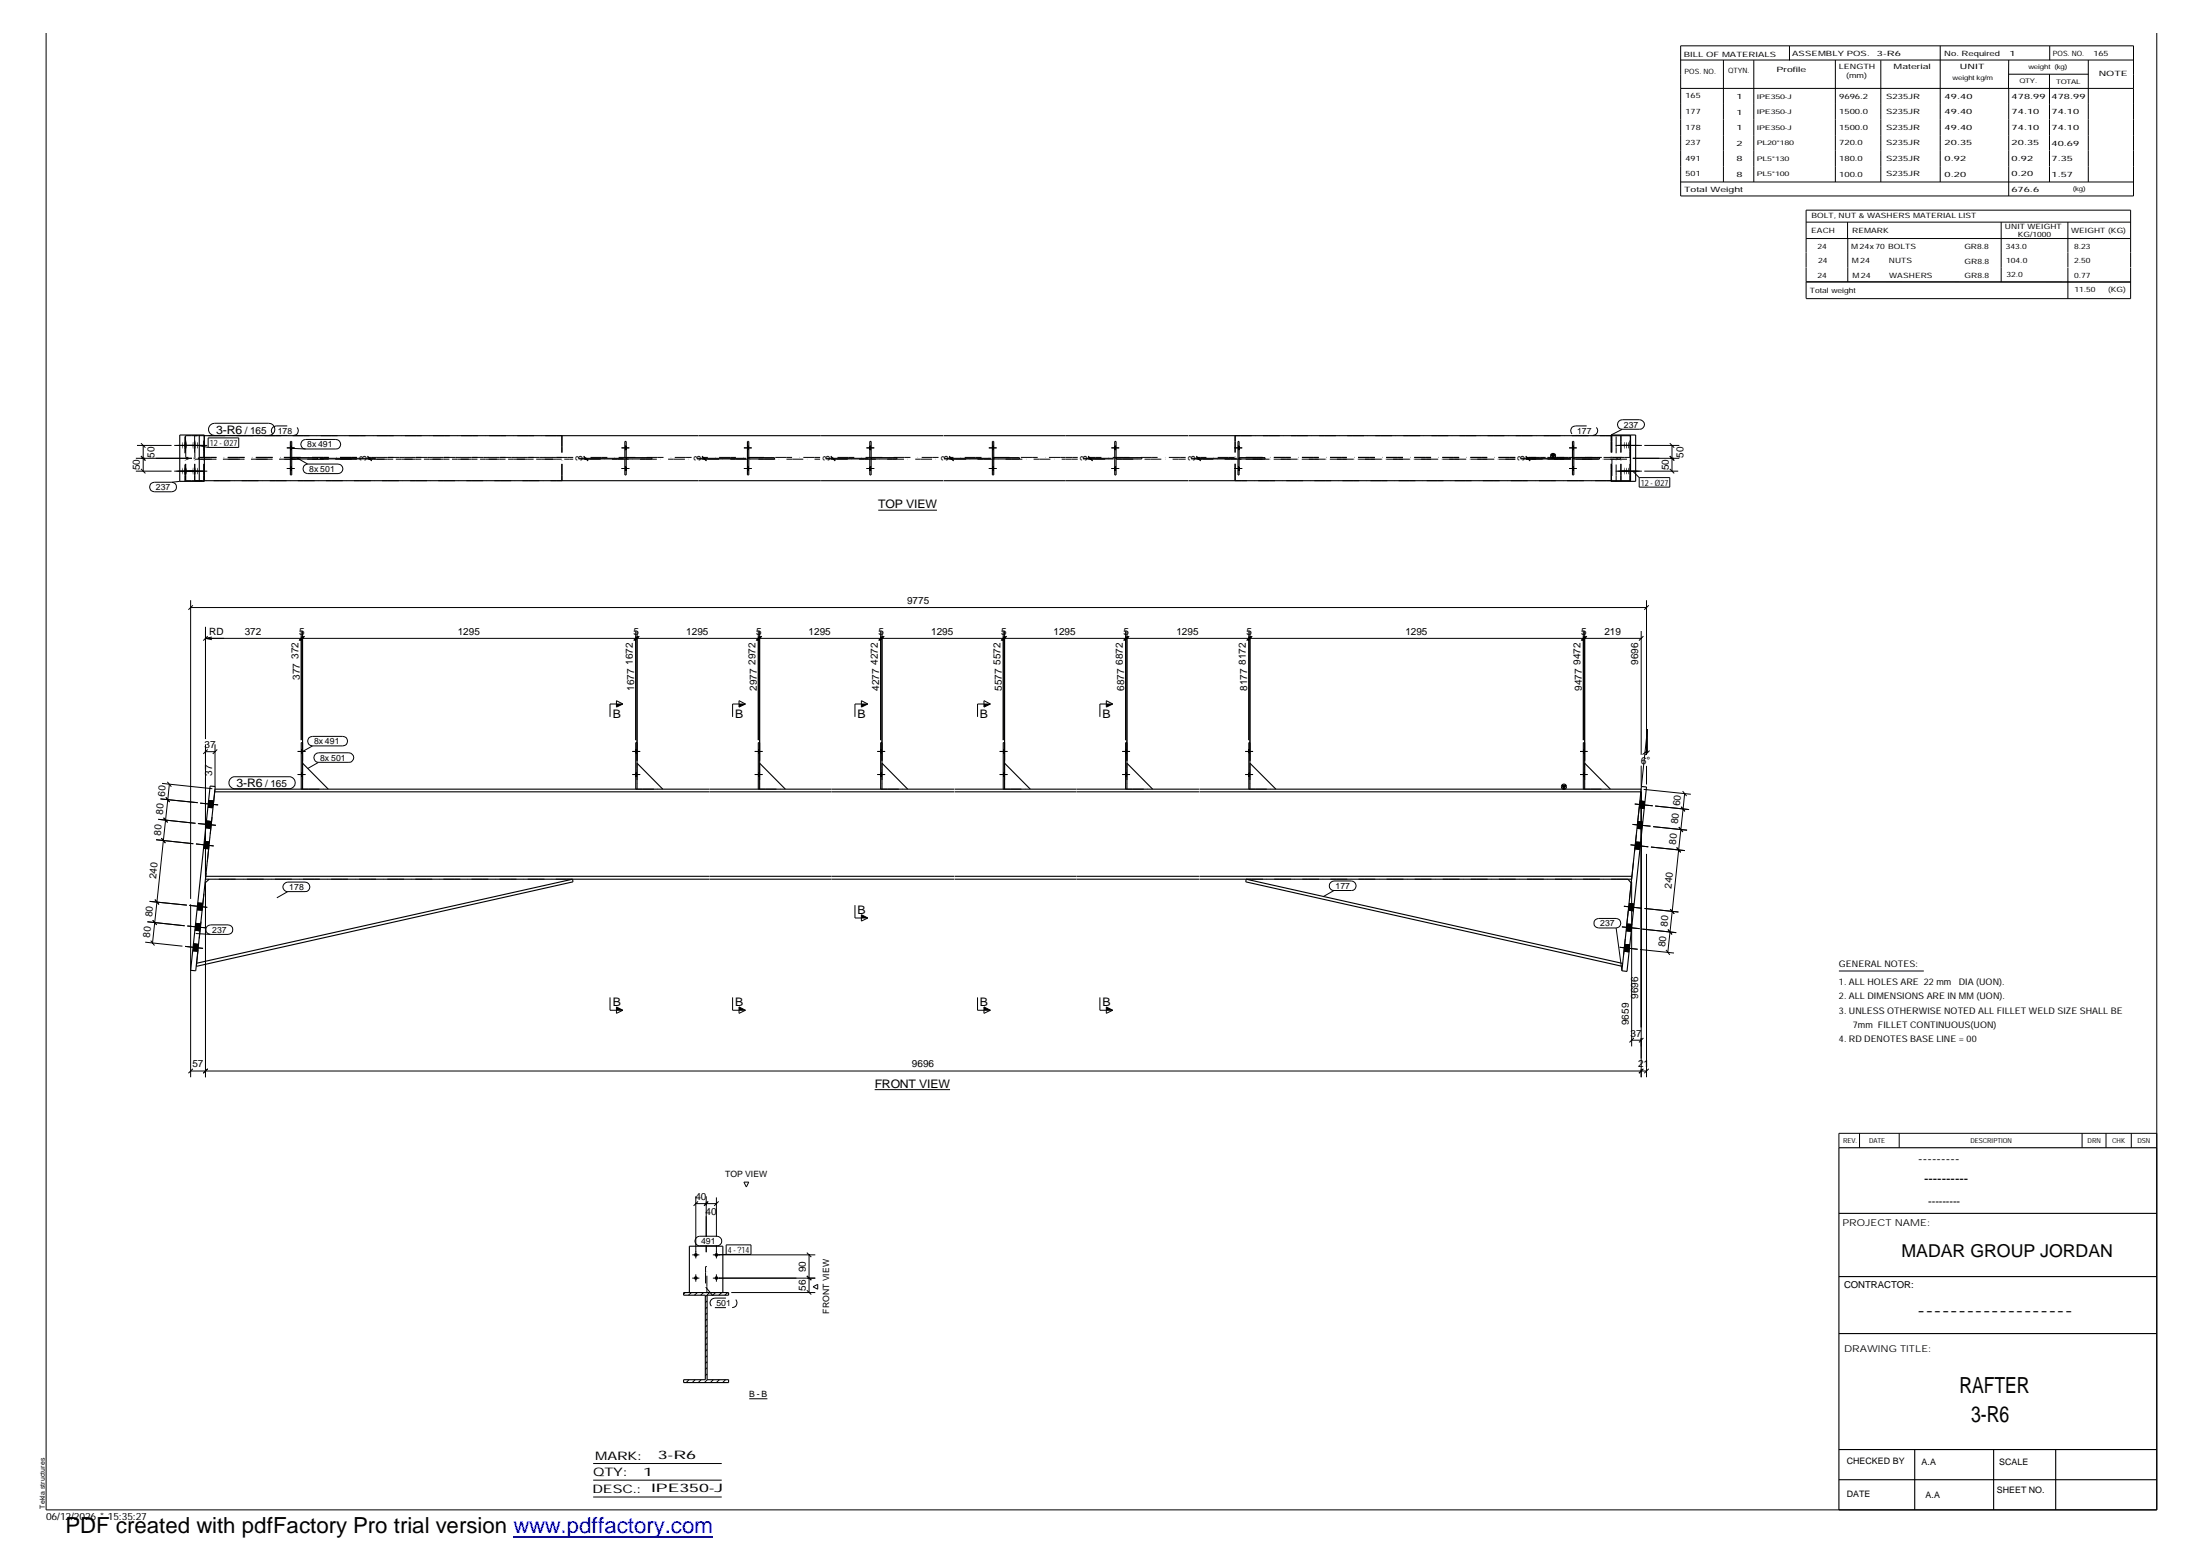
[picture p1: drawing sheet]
<svg xmlns="http://www.w3.org/2000/svg" width="420mm" height="297mm" viewBox="0 0 420 297" stroke-linecap="round" stroke-linejoin="round" font-family="sans-serif">
<g fill="none" stroke="#000" stroke-width=".19">
<path d="M321 8.7h86.5v28.7h-86.5zM321 11.5h86.5M321 16.9h86.5M329.1 11.5v23.2M334.9 11.5v23.2M341.8 8.8v2.7M350.5 11.5v23.2M359.2 11.5v23.2M370.5 8.7v26M383.6 11.5v5.4M383.6 14.2h15.3M383.6 16.9v20.5"/>
<path d="M391.4 14.2v20.5M391.5 8.8v2.7M398.8 11.5v23.2M411.9 6.3v281.9h-403.1v-281.9M321 34.7h86.5M344.9 45.5h62M344.9 42.4h62M344.9 53.8h62h-61.9M352.8 42.4v3.1M352.9 45.5v8.3M382.2 42.4v11.4M394.9 42.4v8.6"/>
<path d="M394.9 51.1v5.9M406.9 51v-10.9h-62v16.9M406.9 51.1v5.9h-62M26 89.9h6.8M26 87.5h10.7M26.2 85h6.6M26.9 89.5l.9 .9M26.9 87.1l.9 .8M26.9 84.6l.9 .9M27.3 85v4.9M28.8 92.3l.7-.2h3.3a.91 .91 0 0 1 .9 .9 .91 .91 0 0 1-.9 .9h-3.3a.93 .93 0 0 1-.9-.6 .93 .93 0 0 1 .2-1zM33.3 89.9h6.3"/>
<path d="M33.3 85h6.3M34.3 91.9l-1.5 .2M37.8 85l2 .4M39.8 83.6h5.8v1.8h-5.8zM40.2 81.1l.8-.3h10.3a1.16 1.16 0 0 1 1.2 1.2 1.16 1.16 0 0 1-1.2 1.1h-10.3a1.15 1.15 0 0 1-1.1-.7 1.15 1.15 0 0 1 .3-1.3zM54.8 85.5h1.5M54.8 89.4h1.5M55.5 85.2h.2M55.5 85.8h.2M55.5 89.1h.2M55.5 89.8h.2M55.5 85.6l2.9 .1"/>
<path d="M56.7 87.4l2.1 1.2M57.7 84.2l.7-.3h5.7a.91 .91 0 0 1 1 .9 .91 .91 0 0 1-1 .9h-5.7a.91 .91 0 0 1-.9-.5 .91 .91 0 0 1 .2-1zM58.1 88.8l.7-.2h5.8a.91 .91 0 0 1 .9 .9 .91 .91 0 0 1-.9 .9h-5.8a.93 .93 0 0 1-.9-.6 .93 .93 0 0 1 .2-1zM61.1 87.6h10.7M61.1 87.5h10.7M70.2 87.2l.8 .8M70.2 87.1l.8 .8M70.6 87.5v.1M110.5 87.6h8.6M110.5 87.5h8.6M111.5 87.2l.8 .8M111.5 87.1l.8 .8"/>
<path d="M111.9 87.5v.1M118.7 85.5h1.5M118.7 89.4h1.5M119.3 85.2h.3M119.3 85.8h.3M119.3 89.1h.3M119.3 89.8h.3M133.1 87.6h9.4M133.1 87.5h9.4M134.1 87.2l.8 .8M134.1 87.1l.8 .8M134.5 87.5v.1"/>
<path d="M142.1 85.5h1.5M142.1 89.4h1.5M142.7 85.2h.3M142.7 85.8h.3M142.7 89.1h.3M142.7 89.8h.3M157.7 87.6h8.2M157.7 87.5h8.2M158.7 87.2l.8 .8M158.7 87.1l.8 .8M159.1 87.5v.1M165.5 85.5h1.5"/>
<path d="M165.5 89.4h1.5M166.1 85.2h.3M166.1 85.8h.3M166.1 89.1h.3M166.1 89.8h.3M167.7 97.4h11.2M180.3 87.6h9M180.3 87.5h9M181.3 87.2l.8 .8M181.3 87.1l.8 .8M181.7 87.5v.1M188.8 85.5h1.5"/>
<path d="M188.8 89.4h1.5M189.5 85.2h.3M189.5 85.8h.3M189.5 89.1h.3M189.5 89.8h.3M206.8 87.6h5.9M206.8 87.5h5.9M207.8 87.2l.9 .8M207.8 87.1l.9 .8M208.2 87.5v.1M212.3 85.5h1.4M212.3 89.4h1.4"/>
<path d="M212.9 85.2h.2M212.9 85.8h.2M212.9 89.1h.2M212.9 89.8h.2M227.5 87.6h8.7M227.5 87.5h8.7M228.5 87.2l.8 .8M228.5 87.1l.8 .8M228.9 87.5v.1M235.8 85.5h1.4M235.8 89.4h1.4M236.4 85.2h.2"/>
<path d="M236.4 85.8h.2M236.4 89.1h.2M236.4 89.8h.2M290.4 87.6h9.7M290.4 87.5h9.7M291.4 87.2l.8 .8M291.4 87.1l.8 .8M291.8 87.5v.1M299.7 85.5h1.4M299.7 89.4h1.4M300.3 85.2h.3M300.3 85.8h.3"/>
<path d="M300.3 89.1h.3M300.3 89.8h.3M309.2 80.4l.6-.3h3.3a.91 .91 0 0 1 1 .9 .91 .91 0 0 1-1 .9h-3.3a.91 .91 0 0 1-.8-.5 .91 .91 0 0 1 .2-1zM309.3 89.9h4.3M309.3 85h4.3M309.8 81.9l-2.1 1.1M311.8 87.5h8.9M311.8 89.9l1.3 1.3M313.1 91.2h5.8v1.8h-5.8zM314 89.9h6.5M314 85h6.7M318.9 89.5l.8 .9"/>
<path d="M318.9 87.1l.8 .8M318.9 84.6l.8 .9M319.3 85v4.9M36.4 116h278.1M36.4 114.6v57M36.8 115.6l-.8 .8M39.2 119.7v21.4M314.5 114.6v29.5M314.9 115.6l-.9 .8M39.2 121.9h274.2M39.2 121.9l1.3 .2M39.7 121.4l-.9 .9"/>
<path d="M40.5 121.6l-1.3 .3M57.5 120.5v20.8M57.8 120.5v24.7M58 121.4l-.9 .9M58.2 121.4l-.8 .9 .7-.8M117.7 133.8l1.3 .6-1.3 .6zM119 134.4h-2.5v2.4M121.4 120.5v20.8M121.7 120.5v24.7M121.8 121.5l-.8 .8M121.8 121.4l-.7 .8M122.1 121.4l-.9 .9"/>
<path d="M141.1 133.8l1.3 .6-1.3 .6zM142.4 134.4h-2.5v2.4M144.8 120.5v20.8M145.1 120.5v24.7M145.2 121.4l-.8 .9M145.5 121.4l-.8 .9 .7-.8M164.5 133.8l1.2 .6-1.2 .6zM165.7 134.4h-2.4v2.4M168.2 120.5v20.8M168.4 120.5v24.7M168.6 121.5l-.8 .8M168.6 121.4l-.7 .8"/>
<path d="M168.9 121.4l-.9 .9M187.9 133.8l1.2 .6-1.2 .6zM189.1 134.4h-2.4v2.4M191.6 120.5v20.8M191.9 120.5v24.7M192 121.4l-.8 .9M192.3 121.4l-.9 .9 .8-.8M211.3 133.8l1.2 .6-1.2 .6zM212.5 134.4h-2.4v2.4M215 120.5v20.8M215.2 120.5v24.7M215.3 121.5l-.7 .8"/>
<path d="M215.4 121.4l-.8 .8M215.6 121.4l-.8 .9M238.5 120.5v20.8M238.7 120.5v24.7M238.9 121.4l-.8 .9M239.1 121.4l-.8 .9 .8-.8M302.4 120.5v20.8M302.6 120.5v24.7M302.8 121.4l-.8 .9M303.1 121.4l-.9 .9M313.4 120.5v23.6M313.9 121.4l-.9 .9"/>
<path d="M30.2 156.4l7.1 .8M30.6 152.5l7.2 .7M30.9 149.5l9.7 1.1M31.2 156.1l.8 .9M31.7 152.2l.7 .9-.7-.8M32 149.3l.7 .9M32.3 149.7l-3.2 30.3M37.8 157.2l3.4 .4M38.2 153.3l3.5 .4M39.2 143.5h1.9M39.2 142.1v25.2M39.3 158l1 .1"/>
<path d="M39.4 156.7l1 .1M39.7 143.1l-.9 .8M39.7 154.1l1 .1M39.8 152.8l1 .1M41.1 142.1v8M41.5 143.1l-.9 .8M44.2 148.4l.5-.1h10.5a1.14 1.14 0 0 1 1.2 1.1 1.14 1.14 0 0 1-1.2 1.2h-10.3a1.15 1.15 0 0 1-1.1-.9 1.15 1.15 0 0 1 .4-1.3zM56.9 147.9h1.4M56.9 143.5h1.4M57.5 147.5h.3M57.5 148.2h.3M57.5 143.1h.3"/>
<path d="M57.5 143.8h.3M59 140.8l.7-.2h5.7a.91 .91 0 0 1 1 .9 .91 .91 0 0 1-1 .9h-5.7a.93 .93 0 0 1-.9-.6 .93 .93 0 0 1 .2-1zM59.7 142.4l-2.1 1.2M60.2 144l.6-.3h5.8a.91 .91 0 0 1 1 .9 .91 .91 0 0 1-1 .9h-5.8a.91 .91 0 0 1-.8-.5 .91 .91 0 0 1 .2-1zM60.8 145.5l-2 1.2M120.8 147.9h1.5M120.8 143.5h1.5M121.4 147.5h.3M121.4 148.2h.3M121.4 143.1h.3M121.4 143.8h.3M144.1 147.9h1.5"/>
<path d="M144.1 143.5h1.5M144.8 147.5h.3M144.8 148.2h.3M144.8 143.1h.3M144.8 143.8h.3M167.6 147.9h1.4M167.6 143.5h1.4M168.2 147.5h.2M168.2 148.2h.2M168.2 143.1h.2M168.2 143.8h.2M190.9 147.9h1.5"/>
<path d="M190.9 143.5h1.5M191.6 147.5h.3M191.6 148.2h.3M191.6 143.1h.3M191.6 143.8h.3M214.3 147.9h1.5M214.3 143.5h1.5M215 147.5h.2M215 148.2h.2M215 143.1h.2M215 143.8h.2M237.8 147.9h1.5"/>
<path d="M237.8 143.5h1.5M238.5 147.5h.2M238.5 148.2h.2M238.5 143.1h.2M238.5 143.8h.2M301.8 147.9h1.4M301.8 143.5h1.4M302.4 147.5h.2M302.4 148.2h.2M302.4 143.1h.2M302.4 143.8h.2M311.8 157.4l3.4 .3"/>
<path d="M312.2 153.5l3.4 .3M312.6 158.1l1 .1M312.8 156.8l.9 .1M313.1 154.2l.9 .1M313.2 152.9l1 .1M313.4 146.2v3.9M313.4 151.1v54.5M313.9 150.7l9 .9M314.2 143.7h.4v-4.4l-1.1 10.8M314.5 146.2v3.6M314.6 143.3l-.9 .7M315 143.3l-.8 .8"/>
<path d="M315.7 157.8l6.5 .7M316.1 153.9l6.5 .6M320.6 157.9l.8 .9M321.1 154l.7 .9-.7-.9M321.4 151l.7 1M321.7 151.5l-3.2 30.3M27.7 179.9l7.1 .7M28.2 176l7.1 .7M28.6 172.1l7.1 .7M28.8 179.6l.7 .9M29.2 175.7l.7 .9M29.6 171.7l.8 1"/>
<path d="M29.8 160.3l7.1 .8M30.8 160l.8 .9M35.8 176.8l3.4 .3M36.2 172.8l3.4 .4M36.4 172.6v33M37.2 177.6l1 .1M37.4 176.3l1 .1M37.4 178.2l2.8 .2M37.4 161.1l3.4 .4M37.6 173.7l1 .1M37.8 172.4l.9 .1M38.9 162h.9"/>
<path d="M39 160.6l1 .1M39.2 168.3v37.3M39.6 176.8l.6-.2h3.4a.91 .91 0 0 1 .9 .9 .91 .91 0 0 1-.9 .9h-3.4a.91 .91 0 0 1-.8-.6 .91 .91 0 0 1 .2-1zM54.3 168.7l.6-.3h3.4a.91 .91 0 0 1 .9 .9 .91 .91 0 0 1-.9 .9h-3.4a.88 .88 0 0 1-.8-.5 .88 .88 0 0 1 .2-1zM54.9 170.2l-2 1.2M163.3 172.8v2.4h2.4M164.5 174.6l1.2 .6-1.2 .6zM254.1 168.5l.7-.3h3.3a.91 .91 0 0 1 .9 .9 .91 .91 0 0 1-.9 .9h-3.3a.88 .88 0 0 1-.9-.5 .88 .88 0 0 1 .2-1zM254.8 170l-2.1 1.2M304.7 175.6l.6-.3h3.4a.91 .91 0 0 1 .8 .9 .91 .91 0 0 1-.8 1h-3.4a.91 .91 0 0 1-.8-.6 .91 .91 0 0 1 .2-1zM308.7 177.2l1.1 8.1M309.8 176.9l3.3 .4"/>
<path d="M310.1 173l3.5 .4M310.6 177.7l.9 .1M310.7 176.4l1 .1M311 173.8l1 .1M311.1 172.5l1 .1M311.4 161.3l3.4 .4M311.6 168.3v31.5M312.2 162l1 .2M312.4 160.7l1 .1M313.6 177.4l6.5 .6M314.1 173.4l6.4 .7M314.5 163v42.6"/>
<path d="M315.3 161.7l6.5 .7M318.6 177.4l.7 1M319 173.6l.7 .8M320.2 161.8l.8 .9M35.3 180.7l3.5 .3M36.8 181.5l1 .1M37 180.2l.9 .1M116.5 190.4v2.5h2.5M117.7 192.2l1.3 .7-1.3 .5zM139.9 190.4v2.5h2.5M141.1 192.2l1.3 .7-1.3 .5zM186.7 190.4v2.5h2.4"/>
<path d="M187.9 192.2l1.2 .7-1.2 .5zM210.1 190.4v2.5h2.4M211.3 192.2l1.2 .7-1.2 .5zM309.3 180.8l3.5 .4M310.2 181.6l.9 .1M310.3 180.3l1 .1M311.6 198.6h1.8M312 198.1l-.8 .9M313.2 181.3l6.5 .6M313.9 198.1l-.9 .9M318.2 181.3l.7 1M351.2 185.4h16.2"/>
<path d="M36.4 204.5h278.1M36.8 204l-.8 .9M39.7 204l-.9 .9M167 208h14.4M313.9 204l-.9 .9 .8-.8M314.9 204l-.9 .9M355.1 216.4v2.7M362.7 216.4v2.7M397.6 216.4v2.7M402.2 216.4v2.7M407 216.4v2.7M411.9 216.4h-60.7v2.7"/>
<path d="M132.2 239.6h1.4M132.9 228.4v11.8M132.9 229.8h3.9M133 236.3l.6-.3h3.3a.91 .91 0 0 1 .9 .9 .91 .91 0 0 1-.9 .9h-3.3a.91 .91 0 0 1-.8-.5 .91 .91 0 0 1 .2-1zM133.3 229.3l-.8 .9M134.9 228.4v7.7M134.9 237.8v1.2M135.3 229.3l-.8 .9M136.1 239.6h19.6M136.8 228.6v7.5M136.8 237.8v2.4M137.2 229.3l-.8 .9"/>
<path d="M138.7 237.6h4.7v1.9h-4.7zM138.7 239.5l-1.9 .1M142.1 225.7h.9l-.5 .9zM154.1 239.1l.8 .9M154.5 239.6v7.1M130.9 246.7l-.3 .3M132 246.7l-.5 .6M132.2 244h1.4M132.9 243.3v1.4M133.2 246.7l-.6 .6M134.4 246.7l-.6 .6M135 260l-.3 .3"/>
<path d="M135 258.8l-.3 .4M135 257.6l-.3 .4M135 256.5l-.3 .3M135 255.3l-.3 .4M135 254.2l-.3 .3M135 253l-.3 .4M135 251.8l-.3 .4M135 250.7l-.3 .3M135 249.5l-.3 .4M135 248.4l-.3 .3M135.5 246.7l-.8 .9M136.1 244h19.6"/>
<path d="M136.7 246.7l-.6 .6M136.8 243.3v1.4M137.8 246.7l-.5 .6M139 246.7l-.6 .6M139.7 246.7h16M154.1 246.3l.8 .8M154.1 243.6l.8 .8M155.3 245.6l.9-.4v.9zM113.3 279.4h24.5M131.6 263.4l-.5 .5M132.8 263.4l-.6 .5M133.9 263.4l-.6 .5"/>
<path d="M135 262.3l-.3 .3M135 261.1l-.3 .3M135.1 263.4l-.6 .5M136.2 263.4l-.5 .5M137.4 263.4l-.6 .5M138.6 263.4l-.6 .5M143.1 267h3.5M113.3 282.6h24.5M113.3 285.8h24.5"/>
</g>
<g fill="#000">
<path d="M296.2 86.8h.8l-.4 .7zM117.7 134.4h1.3l-1.3 .6zM141.1 134.4h1.3l-1.3 .6zM164.5 134.4h1.2l-1.2 .6zM187.9 134.4h1.2l-1.2 .6zM211.3 134.4h1.2l-1.2 .6zM298.3 149.9h.8l-.4 .8zM164.5 174.6l1.2 .6h-1.2zM117.7 192.2l1.3 .7h-1.3zM141.1 192.2l1.3 .7h-1.3zM187.9 192.2l1.2 .7h-1.2zM211.3 192.2l1.2 .7h-1.2z"/>
<path d="M34.8 84.4v1.3z" fill-rule="evenodd"/>
<path d="M34.8 89.3v1.3z" fill-rule="evenodd"/>
<path d="M35.2 84.4l.1 .6-.1 .7z" fill-rule="evenodd"/>
<path d="M35.2 89.3l.1 .6-.1 .7z" fill-rule="evenodd"/>
<path d="M35.6 84.4v1.3z" fill-rule="evenodd"/>
<path d="M35.6 89.3v1.3z" fill-rule="evenodd"/>
<path d="M36.8 84.4l.2 .6-.1 .7z" fill-rule="evenodd"/>
<path d="M36.8 89.3l.2 .6-.1 .7z" fill-rule="evenodd"/>
<path d="M37.3 84.4v1.3z" fill-rule="evenodd"/>
<path d="M37.3 89.3v1.3z" fill-rule="evenodd"/>
<path d="M37.7 84.4v1.3z" fill-rule="evenodd"/>
<path d="M37.7 89.3v1.3z" fill-rule="evenodd"/>
<path d="M55.5 85.2h.2v.6h-.2z" fill-rule="evenodd"/>
<path d="M55.5 85.2h.2v.6h-.2z" fill-rule="evenodd"/>
<path d="M55.5 89.1h.2v.7h-.2z" fill-rule="evenodd"/>
<path d="M55.5 89.1h.2v.7h-.2z" fill-rule="evenodd"/>
<path d="M119.3 85.2h.3v.6h-.3z" fill-rule="evenodd"/>
<path d="M119.3 85.2h.3v.6h-.3z" fill-rule="evenodd"/>
<path d="M119.3 89.1h.3v.7h-.3z" fill-rule="evenodd"/>
<path d="M119.3 89.1h.3v.7h-.3z" fill-rule="evenodd"/>
<path d="M142.7 85.2h.3v.6h-.3z" fill-rule="evenodd"/>
<path d="M142.7 85.2h.3v.6h-.3z" fill-rule="evenodd"/>
<path d="M142.7 89.1h.3v.7h-.3z" fill-rule="evenodd"/>
<path d="M142.7 89.1h.3v.7h-.3z" fill-rule="evenodd"/>
<path d="M166.1 85.2h.3v.6h-.3z" fill-rule="evenodd"/>
<path d="M166.1 85.2h.3v.6h-.3z" fill-rule="evenodd"/>
<path d="M166.1 89.1h.3v.7h-.3z" fill-rule="evenodd"/>
<path d="M166.1 89.1h.3v.7h-.3z" fill-rule="evenodd"/>
<path d="M189.5 85.2h.3v.6h-.3z" fill-rule="evenodd"/>
<path d="M189.5 85.2h.3v.6h-.3z" fill-rule="evenodd"/>
<path d="M189.5 89.1h.3v.7h-.3z" fill-rule="evenodd"/>
<path d="M189.5 89.1h.3v.7h-.3z" fill-rule="evenodd"/>
<path d="M212.9 85.2h.2v.6h-.2z" fill-rule="evenodd"/>
<path d="M212.9 85.2h.2v.6h-.2z" fill-rule="evenodd"/>
<path d="M212.9 89.1h.2v.7h-.2z" fill-rule="evenodd"/>
<path d="M212.9 89.1h.2v.7h-.2z" fill-rule="evenodd"/>
<path d="M236.4 85.2h.2v.6h-.2z" fill-rule="evenodd"/>
<path d="M236.4 85.2h.2v.6h-.2z" fill-rule="evenodd"/>
<path d="M236.4 89.1h.2v.7h-.2z" fill-rule="evenodd"/>
<path d="M236.4 89.1h.2v.7h-.2z" fill-rule="evenodd"/>
<path d="M300.3 85.2h.3v.6h-.3z" fill-rule="evenodd"/>
<path d="M300.3 85.2h.3v.6h-.3z" fill-rule="evenodd"/>
<path d="M300.3 89.1h.3v.7h-.3z" fill-rule="evenodd"/>
<path d="M300.3 89.1h.3v.7h-.3z" fill-rule="evenodd"/>
<path d="M310.2 89.3l.1 .6-.1 .7z" fill-rule="evenodd"/>
<path d="M310.2 84.4l.1 .6-.1 .7z" fill-rule="evenodd"/>
<path d="M310.6 89.3v1.3z" fill-rule="evenodd"/>
<path d="M310.6 84.4v1.3z" fill-rule="evenodd"/>
<path d="M311 89.3v1.3z" fill-rule="evenodd"/>
<path d="M311 84.4v1.3z" fill-rule="evenodd"/>
<path d="M39.4 156.7l1 .1-.1 1.3-1-.1z" fill-rule="evenodd"/>
<path d="M39.4 156.7l1 .1-.1 1.3-1-.1z" fill-rule="evenodd"/>
<path d="M39.8 152.8l1 .1-.1 1.3-1-.1z" fill-rule="evenodd"/>
<path d="M39.8 152.8l1 .1-.1 1.3-1-.1z" fill-rule="evenodd"/>
<path d="M57.5 147.5h.3v.7h-.3z" fill-rule="evenodd"/>
<path d="M57.5 143.1h.3v.7h-.3z" fill-rule="evenodd"/>
<path d="M57.5 147.5h.3v.7h-.3z" fill-rule="evenodd"/>
<path d="M57.5 143.1h.3v.7h-.3z" fill-rule="evenodd"/>
<path d="M121.4 147.5h.3v.7h-.3z" fill-rule="evenodd"/>
<path d="M121.4 143.1h.3v.7h-.3z" fill-rule="evenodd"/>
<path d="M121.4 147.5h.3v.7h-.3z" fill-rule="evenodd"/>
<path d="M121.4 143.1h.3v.7h-.3z" fill-rule="evenodd"/>
<path d="M144.8 147.5h.3v.7h-.3z" fill-rule="evenodd"/>
<path d="M144.8 143.1h.3v.7h-.3z" fill-rule="evenodd"/>
<path d="M144.8 147.5h.3v.7h-.3z" fill-rule="evenodd"/>
<path d="M144.8 143.1h.3v.7h-.3z" fill-rule="evenodd"/>
<path d="M168.2 147.5h.2v.7h-.2z" fill-rule="evenodd"/>
<path d="M168.2 143.1h.2v.7h-.2z" fill-rule="evenodd"/>
<path d="M168.2 147.5h.2v.7h-.2z" fill-rule="evenodd"/>
<path d="M168.2 143.1h.2v.7h-.2z" fill-rule="evenodd"/>
<path d="M191.6 147.5h.3v.7h-.3z" fill-rule="evenodd"/>
<path d="M191.6 143.1h.3v.7h-.3z" fill-rule="evenodd"/>
<path d="M191.6 147.5h.3v.7h-.3z" fill-rule="evenodd"/>
<path d="M191.6 143.1h.3v.7h-.3z" fill-rule="evenodd"/>
<path d="M215 147.5h.2v.7h-.2z" fill-rule="evenodd"/>
<path d="M215 143.1h.2v.7h-.2z" fill-rule="evenodd"/>
<path d="M215 147.5h.2v.7h-.2z" fill-rule="evenodd"/>
<path d="M215 143.1h.2v.7h-.2z" fill-rule="evenodd"/>
<path d="M238.5 147.5h.2v.7h-.2z" fill-rule="evenodd"/>
<path d="M238.5 143.1h.2v.7h-.2z" fill-rule="evenodd"/>
<path d="M238.5 147.5h.2v.7h-.2z" fill-rule="evenodd"/>
<path d="M238.5 143.1h.2v.7h-.2z" fill-rule="evenodd"/>
<path d="M302.4 147.5h.2v.7h-.2z" fill-rule="evenodd"/>
<path d="M302.4 143.1h.2v.7h-.2z" fill-rule="evenodd"/>
<path d="M302.4 147.5h.2v.7h-.2z" fill-rule="evenodd"/>
<path d="M302.4 143.1h.2v.7h-.2z" fill-rule="evenodd"/>
<path d="M312.8 156.8l.9 .1-.1 1.3-1-.1z" fill-rule="evenodd"/>
<path d="M312.8 156.8l.9 .1-.1 1.3-1-.1z" fill-rule="evenodd"/>
<path d="M313.2 152.9l1 .1-.2 1.3-.9-.1z" fill-rule="evenodd"/>
<path d="M313.2 152.9l1 .1-.2 1.3-.9-.1z" fill-rule="evenodd"/>
<path d="M37.4 176.3l1 .1-.2 1.3-1-.1z" fill-rule="evenodd"/>
<path d="M37.4 176.3l1 .1-.2 1.3-1-.1z" fill-rule="evenodd"/>
<path d="M37.8 172.4l.9 .1-.1 1.3-1-.1z" fill-rule="evenodd"/>
<path d="M37.8 172.4l.9 .1-.1 1.3-1-.1z" fill-rule="evenodd"/>
<path d="M39 160.6l1 .1-.2 1.3h-.9z" fill-rule="evenodd"/>
<path d="M39 160.6l1 .1-.2 1.3h-.9z" fill-rule="evenodd"/>
<path d="M310.7 176.4l1 .1-.2 1.3-.9-.1z" fill-rule="evenodd"/>
<path d="M310.7 176.4l1 .1-.2 1.3-.9-.1z" fill-rule="evenodd"/>
<path d="M311.1 172.5l1 .1-.1 1.3-1-.1z" fill-rule="evenodd"/>
<path d="M311.1 172.5l1 .1-.1 1.3-1-.1z" fill-rule="evenodd"/>
<path d="M312.4 160.7l1 .1-.2 1.4-1-.2z" fill-rule="evenodd"/>
<path d="M312.4 160.7l1 .1-.2 1.4-1-.2z" fill-rule="evenodd"/>
<path d="M37 180.2l.9 .1-.1 1.3-1-.1z" fill-rule="evenodd"/>
<path d="M37 180.2l.9 .1-.1 1.3-1-.1z" fill-rule="evenodd"/>
<path d="M310.3 180.3l1 .1-.2 1.3-.9-.1z" fill-rule="evenodd"/>
<path d="M310.3 180.3l1 .1-.2 1.3-.9-.1z" fill-rule="evenodd"/>
<path d="M132.6 243.7h.4l.2 .1v.3a.35 .35 0 0 1-.5 .2 .35 .35 0 0 1-.1-.6z" fill-rule="evenodd"/>
<path d="M136.6 243.7h.3l.3 .1v.3a.35 .35 0 0 1-.6 .2 .35 .35 0 0 1 0-.6z" fill-rule="evenodd"/>
<circle cx="132.9" cy="239.6" r=".34"/>
<circle cx="136.8" cy="239.6" r=".34"/>
</g>
<g fill="none" stroke="#000" stroke-width=".21">
<path d="M34.3 83h4.7v8.9h-4.7zM38.1 83v8.9M39 91.8h141.1M39 83.2h141.1M55.5 84.3h.2v6.4h-.2zM55.7 87.4h4.9v.2h-4.9M119.3 84.3h.3v6.4h-.3zM119.6 87.4h4.9v.2h-4.9M142.7 84.3h.3v6.4h-.3zM143 87.4h4.9v.2h-4.9M166.1 84.3h.3v6.4h-.3zM166.4 87.4h4.9v.2h-4.9"/>
<path d="M180.2 91.8h46.7M180.2 83.2h46.7M189.5 84.3h.3v6.4h-.3zM189.8 87.4h4.9v.2h-4.9M212.9 84.3h.2v6.4h-.2zM213.1 87.4h5v.2h-5M227 83.2h84.4v8.6h-84.4M236.4 84.3h.2v6.4h-.2zM236.6 87.4h5v.2h-5M296.2 86.8h.8l-.4 .7zM300.3 84.3h.3v6.4h-.3zM300.6 87.4h4.9v.2h-4.9"/>
<path d="M307.7 83.2v-.2h4.7v8.9h-4.7v-.1M311.4 83v8.9M40.1 150.1h1l-3.7 35.2-1-.1zM41 151.2h141.2M41.1 150.7h141.1M57.5 150.7v-8.9h.3v8.9M57.8 145.7l4.9 5M121.4 150.7v-8.9h.3v8.9M121.7 145.7l4.9 5M144.8 150.7v-8.9h.3v8.9M145.1 145.7l4.9 5M168.2 150.7v-8.9h.2v8.9"/>
<path d="M168.4 145.7l5 5M182.3 150.7h46.7M182.3 151.2h46.7M191.6 150.7v-8.9h.3v8.9M191.9 145.7l4.9 5M215 150.7v-8.9h.2v8.9M215.2 145.7l4.9 5M229.1 150.7h84.3M229.1 151.2h84.3M238.5 150.7v-8.9h.2v8.9M238.7 145.7l5 5M298.3 149.9h.8l-.4 .8z"/>
<path d="M302.4 150.7v-8.9h.2v8.9M302.6 145.7l5 5M313.5 150.1l1 .1-3.8 35.2-.9-.1zM39.2 167.8h143M39.3 167.3h142.9M40 167.8l-.8 .8M182.3 167.8h46.7M182.3 167.3h46.7M229.1 167.8h82.5M229.1 167.3h82.6M310.9 167.8l.6 .8M37.5 183.9l71.8-16.1 .1 .5-71.9 16.2"/>
<path d="M309.9 183.9l-71.9-16.1-.1 .5 71.9 16.2M351.2 219.1h60.7v69.1h-60.7zM351.2 231.6h60.7M130.6 246.7h8.5v.6h-4.1v16.1h4.1v.5h-8.5v-.5h4.1v-16.1h-4.1zM131.7 246.7v-8.8h6.3v8.8M351.2 254.6h60.7M351.2 243.7h60.7M351.2 276.7h60.7M365.7 276.7v11.5M380.7 276.7v11.5M392.6 276.7v11.5M351.2 282.5h60.7"/>
<circle cx="296.6" cy="87" r=".49"/>
<circle cx="298.7" cy="150.2" r=".49"/>
</g>
<g fill="none" stroke="#000" stroke-width=".19" stroke-dasharray="1.1 0 2.1 .7 0 1.4" stroke-linecap="butt">
<path d="M35.3 91.9v-8.9M35.4 91.8h72M35.4 91.8v-8.6M35.5 87.3v-4.1M35.5 91.8v-4.1M37.1 87.3v.4M37.2 91.8v-8.6M37.2 91.8v-4.1M37.2 87.7h31M37.2 87.3v-4.1M37.9 87.7v-.4M38.9 91.8v-4.1"/>
<path d="M38.9 87.3v-4.1M39 91.8v-8.6M39 91.8h-1.8M39 83.2h-1.8M55.7 87.6v-.2M68.2 87.3h-31M68.2 87.3h-32.7M68.2 87.7h-32.7M70.2 87.7h39.3M107.3 91.8v-8.6M107.3 87.3h-37.1M107.3 87.7h-37.1"/>
<path d="M107.4 83.2h-72M107.4 91.8v-8.6M109.5 87.3h-39.3M111.5 87.7h20.6M119.6 87.6v-.2M132.1 87.3h-20.6M134.1 87.7h22.5M143 87.6v-.2M156.6 87.3h-22.5M158.7 87.7h20.5M166.4 87.6v-.2M179.2 87.3h-20.5"/>
<path d="M181.3 87.7h22.2M189.8 87.6v-.2M203.5 87.3h-22.2M203.6 87.7h2.2M205.8 87.3h-2.2M207.9 87.7h18.5M213.1 87.6v-.2M226.4 87.3h-18.5M228.5 87.7h60.9M235.8 83.2h72M235.8 83.2v8.6M235.9 83.2v8.6"/>
<path d="M236.6 87.6v-.2M289.4 87.3h-60.9M289.4 87.3h-53.5M289.4 87.7h-53.5M291.4 87.7h19.9M300.6 87.6v-.2M307.7 83.2v8.6M307.8 91.8v-8.6M307.8 87.7v4.1M307.8 91.8h-72M307.8 83.2v4.1M308.7 91.9v-8.9"/>
<path d="M308.8 87.7v-.4M309.5 87.3h-18.1M309.5 87.7h-18.1M309.5 87.7v-.4M309.5 91.8v-8.6M309.6 91.8v-4.1M309.6 83.2v4.1M311.3 87.3h-19.9M311.3 91.8v-4.1M311.3 87.3v-4.1M41.1 150.7l-1.9 17.1M57.8 150.7h-.3"/>
<path d="M57.8 150.7h4.9M57.8 145.7v5M121.7 150.7h-.3M121.7 150.7h4.9M121.7 145.7v5M145.1 150.7h4.9M145.1 145.7v5M145.1 150.7h-.3M168.4 150.7h-.2M168.4 150.7h5M168.4 145.7v5M191.9 150.7h-.3"/>
<path d="M191.9 150.7h4.9M191.9 145.7v5M215.2 150.7h-.2M215.2 150.7h4.9M215.2 145.7v5M238.7 150.7h-.2M238.7 150.7h5M238.7 145.7v5M302.4 150.7h.2M302.6 150.7h5M302.6 145.7v5M109.3 167.8h-69.3"/>
<path d="M238 167.8h72.9M311.5 168.6l-1.7 15.9M311.6 167.8l1.8-17.1M37.5 184.5l1.7-15.9M134.7 241.8v4.9M134.7 246.7h.3M135 241.8h-.3M135 246.7v-4.9M138 246.7h-6.3"/>
</g>
<g fill="none" stroke="#000" stroke-width=".19" stroke-dasharray="2.1 2.1" stroke-linecap="butt">
<path d="M52.7 83.1h3.3M52.7 81.3h3.3M52.7 81.3a.91 .91 0 0 0-.9 .9 .91 .91 0 0 0 .9 .9M56 83.1a.91 .91 0 0 0 1-.9 .91 .91 0 0 0-1-.9M300.9 83.1h3.3M300.9 81.3h3.3M300.9 81.3a.91 .91 0 0 0-.9 .9 .91 .91 0 0 0 .9 .9M304.2 83.1a.91 .91 0 0 0 .9-.9 .91 .91 0 0 0-.9-.9M310.7 89.9h-3.4M310.7 85h-3.4M311.1 89.9h-3.4M311.1 85h-3.4"/>
<path d="M311.5 89.9h-3.4M311.5 85h-3.4M134.8 245.7l1.7 2.1M136.5 249.6h3.3M136.5 247.8h3.3M136.5 247.8a.91 .91 0 0 0-.9 .9 .91 .91 0 0 0 .9 .9M139.8 249.6a.91 .91 0 0 0 1-.9 .91 .91 0 0 0-1-.9"/>
</g>
<path d="M98 293.3h38.2" fill="none" stroke="#00f" stroke-width=".3"/>
<g font-size="4.2">
<text x="374.2" y="265.9">RAFTER</text>
<text x="376.5" y="271.4">3-R6</text>
<text x="12.5" y="292.7">PDF created with pdfFactory Pro trial version www.pdffactory.com</text>
</g>
<text font-size="3.4" x="363.1" y="239.9">MADAR GROUP JORDAN</text>
<g font-size="2.5">
<text x="366.3" y="222.1">---------</text>
<text x="367.5" y="225.9">----------</text>
<text x="366.1" y="250.9">-------------------</text>
</g>
<g font-size="2.2">
<text x="41.3" y="82.8">3-R6</text>
<text x="167.7" y="97">TOP VIEW</text>
<text x="117" y="137">B</text>
<text x="140.4" y="137">B</text>
<text x="163.8" y="137">B</text>
<text x="187.2" y="137">B</text>
<text x="210.6" y="137">B</text>
<text x="45.2" y="150.3">3-R6</text>
<text x="163.8" y="174.4">B</text>
<text x="117" y="192">B</text>
<text x="140.4" y="192">B</text>
<text x="187.2" y="192">B</text>
<text x="210.6" y="192">B</text>
<text x="167" y="207.7">FRONT VIEW</text>
<text x="113.3" y="281.8">QTY:</text>
<text x="113.7" y="278.6">MARK:</text>
<text x="122.9" y="281.8">1</text>
<text x="125.6" y="278.6">3-R6</text>
<text x="113.2" y="285">DESC.:</text>
<text x="124.3" y="284.9">IPE350-J</text>
</g>
<text font-size="2.1" x="368.3" y="230.1">---------</text>
<g font-size="1.9">
<text x="46.8" y="82.8">/ 165</text>
<text x="26.7" y="89.8" transform="rotate(-90 26.7 89.8)">50</text>
<text x="29.5" y="87.4" transform="rotate(-90 29.5 87.4)">50</text>
<text x="70" y="88.1" transform="rotate(-90 70 88.1)">3</text>
<text x="111.3" y="88.1" transform="rotate(-90 111.3 88.1)">3</text>
<text x="133.9" y="88.1" transform="rotate(-90 133.9 88.1)">3</text>
<text x="158.5" y="88.1" transform="rotate(-90 158.5 88.1)">3</text>
<text x="181.1" y="88.1" transform="rotate(-90 181.1 88.1)">3</text>
<text x="207.6" y="88.1" transform="rotate(-90 207.6 88.1)">3</text>
<text x="228.3" y="88.1" transform="rotate(-90 228.3 88.1)">3</text>
<text x="291.2" y="88.1" transform="rotate(-90 291.2 88.1)">3</text>
<text x="318.7" y="89.8" transform="rotate(-90 318.7 89.8)">50</text>
<text x="321.5" y="87.4" transform="rotate(-90 321.5 87.4)">50</text>
<text x="173.2" y="115.3">9775</text>
<text x="40" y="121.3">RD</text>
<text x="46.7" y="121.2">372</text>
<text x="57" y="125.8" transform="rotate(-90 57 125.8)">372</text>
<text x="57.1" y="121.2">5</text>
<text x="87.4" y="121.2">1295</text>
<text x="121" y="121.2">5</text>
<text x="131.1" y="121.2">1295</text>
<text x="144.4" y="121.2">5</text>
<text x="154.4" y="121.2">1295</text>
<text x="167.8" y="121.2">5</text>
<text x="177.8" y="121.2">1295</text>
<text x="191.2" y="121.2">5</text>
<text x="201.2" y="121.2">1295</text>
<text x="214.5" y="121.2">5</text>
<text x="224.7" y="121.2">1295</text>
<text x="238.1" y="121.2">5</text>
<text x="268.4" y="121.2">1295</text>
<text x="302" y="121.2">5</text>
<text x="306.4" y="121.2">219</text>
<text x="57.2" y="129.8" transform="rotate(-90 57.2 129.8)">377</text>
<text x="120.9" y="126.9" transform="rotate(-90 120.9 126.9)">1672</text>
<text x="121.1" y="131.9" transform="rotate(-90 121.1 131.9)">1677</text>
<text x="144.3" y="126.9" transform="rotate(-90 144.3 126.9)">2972</text>
<text x="144.5" y="131.9" transform="rotate(-90 144.5 131.9)">2977</text>
<text x="167.6" y="126.9" transform="rotate(-90 167.6 126.9)">4272</text>
<text x="167.9" y="131.9" transform="rotate(-90 167.9 131.9)">4277</text>
<text x="191.1" y="126.9" transform="rotate(-90 191.1 126.9)">5572</text>
<text x="191.3" y="131.9" transform="rotate(-90 191.3 131.9)">5577</text>
<text x="214.4" y="126.9" transform="rotate(-90 214.4 126.9)">6872</text>
<text x="214.7" y="131.9" transform="rotate(-90 214.7 131.9)">6877</text>
<text x="238" y="126.9" transform="rotate(-90 238 126.9)">8172</text>
<text x="238.2" y="131.9" transform="rotate(-90 238.2 131.9)">8177</text>
<text x="301.8" y="126.9" transform="rotate(-90 301.8 126.9)">9472</text>
<text x="302.1" y="131.9" transform="rotate(-90 302.1 131.9)">9477</text>
<text x="312.9" y="126.9" transform="rotate(-90 312.9 126.9)">9696</text>
<text x="39.1" y="142.8">37</text>
<text x="40.5" y="148.1" transform="rotate(-90 40.5 148.1)">37</text>
<text x="313.4" y="145.9" transform="rotate(3 313.4 145.9)">6°</text>
<text x="31.1" y="155.6" transform="rotate(-84 31.1 155.6)">80</text>
<text x="31.5" y="152.1" transform="rotate(-84 31.5 152.1)">60</text>
<text x="50.6" y="150.3">/ 165</text>
<text x="320.8" y="154" transform="rotate(-84 320.8 154)">60</text>
<text x="30.7" y="159.5" transform="rotate(-84 30.7 159.5)">80</text>
<text x="320.1" y="161.3" transform="rotate(-84 320.1 161.3)">80</text>
<text x="320.5" y="157.4" transform="rotate(-84 320.5 157.4)">80</text>
<text x="29.8" y="167.8" transform="rotate(-84 29.8 167.8)">240</text>
<text x="319.2" y="169.7" transform="rotate(-84 319.2 169.7)">240</text>
<text x="28.6" y="179.1" transform="rotate(-84 28.6 179.1)">80</text>
<text x="29" y="175.1" transform="rotate(-84 29 175.1)">80</text>
<text x="318.4" y="176.9" transform="rotate(-84 318.4 176.9)">80</text>
<text x="318" y="180.8" transform="rotate(-84 318 180.8)">80</text>
<text x="312.9" y="190.7" transform="rotate(-90 312.9 190.7)">9696</text>
<text x="311.1" y="195.7" transform="rotate(-90 311.1 195.7)">9659</text>
<text x="311.4" y="197.9">37</text>
<text x="36.7" y="203.8">57</text>
<text x="174.2" y="203.8">9696</text>
<text x="312.8" y="203.8">21</text>
<text x="132.8" y="229.1">40</text>
<text x="134.7" y="231.9">40</text>
<text x="153.9" y="242.9" transform="rotate(-90 153.9 242.9)">90</text>
<text x="153.9" y="246.5" transform="rotate(-90 153.9 246.5)">56</text>
<text x="8.8" y="290.2">06/12/2026* 15:35:27</text>
</g>
<g font-size="1.8">
<text x="351.9" y="234.1">PROJECT NAME:</text>
<text x="352.2" y="245.8">CONTRACTOR:</text>
<text x="352.2" y="258.1">DRAWING TITLE:</text>
</g>
<g font-size="1.7">
<text x="53" y="82.8">178</text>
<text x="301.2" y="82.8">177</text>
<text x="310.1" y="81.6">237</text>
<text x="40" y="85.1">12-Ø27</text>
<text x="58.7" y="85.4">8x 491</text>
<text x="29.8" y="93.6">237</text>
<text x="59.1" y="90.1">8x 501</text>
<text x="313.4" y="92.7">12-Ø27</text>
<text x="60" y="142.1">8x 491</text>
<text x="61.1" y="145.2">8x 501</text>
<text x="55.2" y="169.9">178</text>
<text x="255.1" y="169.7">177</text>
<text x="40.5" y="178.1">237</text>
<text x="305.6" y="176.9">237</text>
<text x="351.2" y="184.6">GENERAL NOTES:</text>
<text x="351.2" y="190.8">2. ALL DIMENSIONS ARE IN MM(UON).</text>
<text x="351.2" y="188.1">1. ALL HOLES ARE 22mm DIA (UON).</text>
<text x="351.2" y="193.5">3. UNLESS OTHERWISE NOTED ALL FILLET WELD SIZE SHALL BE</text>
<text x="353.9" y="196.2">7mm FILLET CONTINUOUS(UON)</text>
<text x="351.2" y="198.9">4. RD DENOTES BASE LINE =00</text>
<text x="138.5" y="224.7">TOP VIEW</text>
<text x="133.9" y="237.5">491</text>
<text x="139" y="239.2">4-?14</text>
<text x="136.8" y="249.3">501</text>
<text x="158.3" y="250.8" transform="rotate(-90 158.3 250.8)">FRONT VIEW</text>
<text x="143.1" y="266.6">B - B</text>
<text x="352.7" y="279.5">CHECKED BY</text>
<text x="367" y="279.6">A.A</text>
<text x="381.8" y="279.7">SCALE</text>
<text x="352.7" y="285.7">DATE</text>
<text x="367.7" y="285.9">A.A</text>
<text x="381.3" y="285.1">SHEET NO.</text>
</g>
<g font-size="1.4">
<text x="321.6" y="10.9">BILL OF MATERIALS</text>
<text x="342.3" y="10.7">ASSEMBLY POS.</text>
<text x="358.4" y="10.7">3-R6</text>
<text x="371.3" y="10.6">No. Required</text>
<text x="383.8" y="10.6">1</text>
<text x="392" y="10.6">POS. NO.</text>
<text x="399.8" y="10.7">165</text>
<text x="321.7" y="14">POS. NO.</text>
<text x="330" y="14">QTYN.</text>
<text x="339.3" y="13.8">Profile</text>
<text x="351.2" y="13.2">LENGTH</text>
<text x="352.6" y="15">(mm)</text>
<text x="361.7" y="13.2">Material</text>
<text x="374.3" y="13.2">UNIT</text>
<text x="400.8" y="14.4">NOTE</text>
<text x="321.9" y="18.8">165</text>
<text x="321.9" y="21.7">177</text>
<text x="331.6" y="18.9">1</text>
<text x="331.6" y="21.9">1</text>
<text x="351.2" y="18.8">9696.2</text>
<text x="351.2" y="21.8">1500.0</text>
<text x="360.2" y="18.8">S235JR</text>
<text x="360.2" y="21.8">S235JR</text>
<text x="371.4" y="18.9">49.40</text>
<text x="371.4" y="21.8">49.40</text>
<text x="384.2" y="18.8">478.99</text>
<text x="384.2" y="21.8">74.10</text>
<text x="391.8" y="18.9">478.99</text>
<text x="391.8" y="21.8">74.10</text>
<text x="321.9" y="24.8">178</text>
<text x="321.9" y="27.7">237</text>
<text x="331.6" y="24.8">1</text>
<text x="331.6" y="27.8">2</text>
<text x="351.2" y="24.8">1500.0</text>
<text x="351.2" y="27.8">720.0</text>
<text x="360.2" y="24.8">S235JR</text>
<text x="360.2" y="27.8">S235JR</text>
<text x="371.4" y="24.8">49.40</text>
<text x="371.4" y="27.8">20.35</text>
<text x="384.2" y="24.8">74.10</text>
<text x="384.2" y="27.7">20.35</text>
<text x="391.8" y="24.8">74.10</text>
<text x="391.8" y="27.8">40.69</text>
<text x="321.9" y="30.7">491</text>
<text x="321.9" y="33.6">501</text>
<text x="331.6" y="30.8">8</text>
<text x="331.6" y="33.8">8</text>
<text x="351.2" y="30.7">180.0</text>
<text x="351.2" y="33.7">100.0</text>
<text x="360.2" y="30.7">S235JR</text>
<text x="360.2" y="33.7">S235JR</text>
<text x="371.4" y="30.8">0.92</text>
<text x="371.4" y="33.7">0.20</text>
<text x="384.2" y="30.7">0.92</text>
<text x="384.2" y="33.7">0.20</text>
<text x="391.8" y="30.8">7.35</text>
<text x="391.8" y="33.7">1.57</text>
<text x="321.6" y="36.7">Total Weight</text>
<text x="345.9" y="41.7">BOLT, NUT &amp;WASHERS MATERIAL LIST</text>
<text x="384.1" y="36.6">676.6</text>
<text x="345.9" y="44.6">EACH</text>
<text x="347.1" y="47.4">24</text>
<text x="353.5" y="47.6">M24x70BOLTS</text>
<text x="353.7" y="44.5">REMARK</text>
<text x="375.2" y="47.6">GR8.8</text>
<text x="382.9" y="43.7">UNIT WEIGHT</text>
<text x="383.1" y="47.5">343.0</text>
<text x="385.4" y="45.2">KG/1000</text>
<text x="395.6" y="44.5">WEIGHT (KG)</text>
<text x="396.1" y="47.5">8.23</text>
<text x="347.1" y="53">24</text>
<text x="347.2" y="50.2">24</text>
<text x="353.7" y="50.2">M24</text>
<text x="353.8" y="53">M24</text>
<text x="360.7" y="50.2">NUTS</text>
<text x="360.8" y="53">WASHERS</text>
<text x="375.2" y="50.4">GR8.8</text>
<text x="375.2" y="53.2">GR8.8</text>
<text x="383.2" y="50.2">104.0</text>
<text x="383.2" y="52.9">32.0</text>
<text x="396.1" y="50.2">2.50</text>
<text x="396.1" y="53">0.77</text>
<text x="345.7" y="56">Total w</text>
<text x="351" y="56">eight</text>
<text x="396.2" y="55.8">11.50</text>
<text x="402.6" y="55.8">(KG)</text>
</g>
<g font-size="1.3">
<text x="352" y="218.3">REV.</text>
<text x="357" y="218.2">DATE</text>
<text x="376.3" y="218.2">DESCRIPTION</text>
<text x="398.7" y="218.2">DRN</text>
<text x="403.4" y="218.2">CHK</text>
<text x="408.2" y="218.3">DSN</text>
<text x="8.6" y="288" transform="rotate(-90 8.6 288)">Tekla structures</text>
</g>
<g font-size="1.2">
<text x="372.9" y="15.2">wight kg/</text>
<text x="374" y="15.2">e</text>
<text x="379.4" y="15.2">m</text>
<text x="385.7" y="15.9">QTY.</text>
<text x="387.4" y="13.2">wight (kg)</text>
<text x="388.4" y="13.2">e</text>
<text x="392.7" y="15.9">TOTAL</text>
<text x="335.5" y="18.8">IPE350-J</text>
<text x="335.5" y="21.8">IPE350-J</text>
<text x="335.5" y="24.8">IPE350-J</text>
<text x="335.5" y="27.8">PL20*180</text>
<text x="335.5" y="30.7">PL5*130</text>
<text x="335.5" y="33.7">PL5*100</text>
<text x="395.9" y="36.4">(kg)</text>
</g>
</svg>
